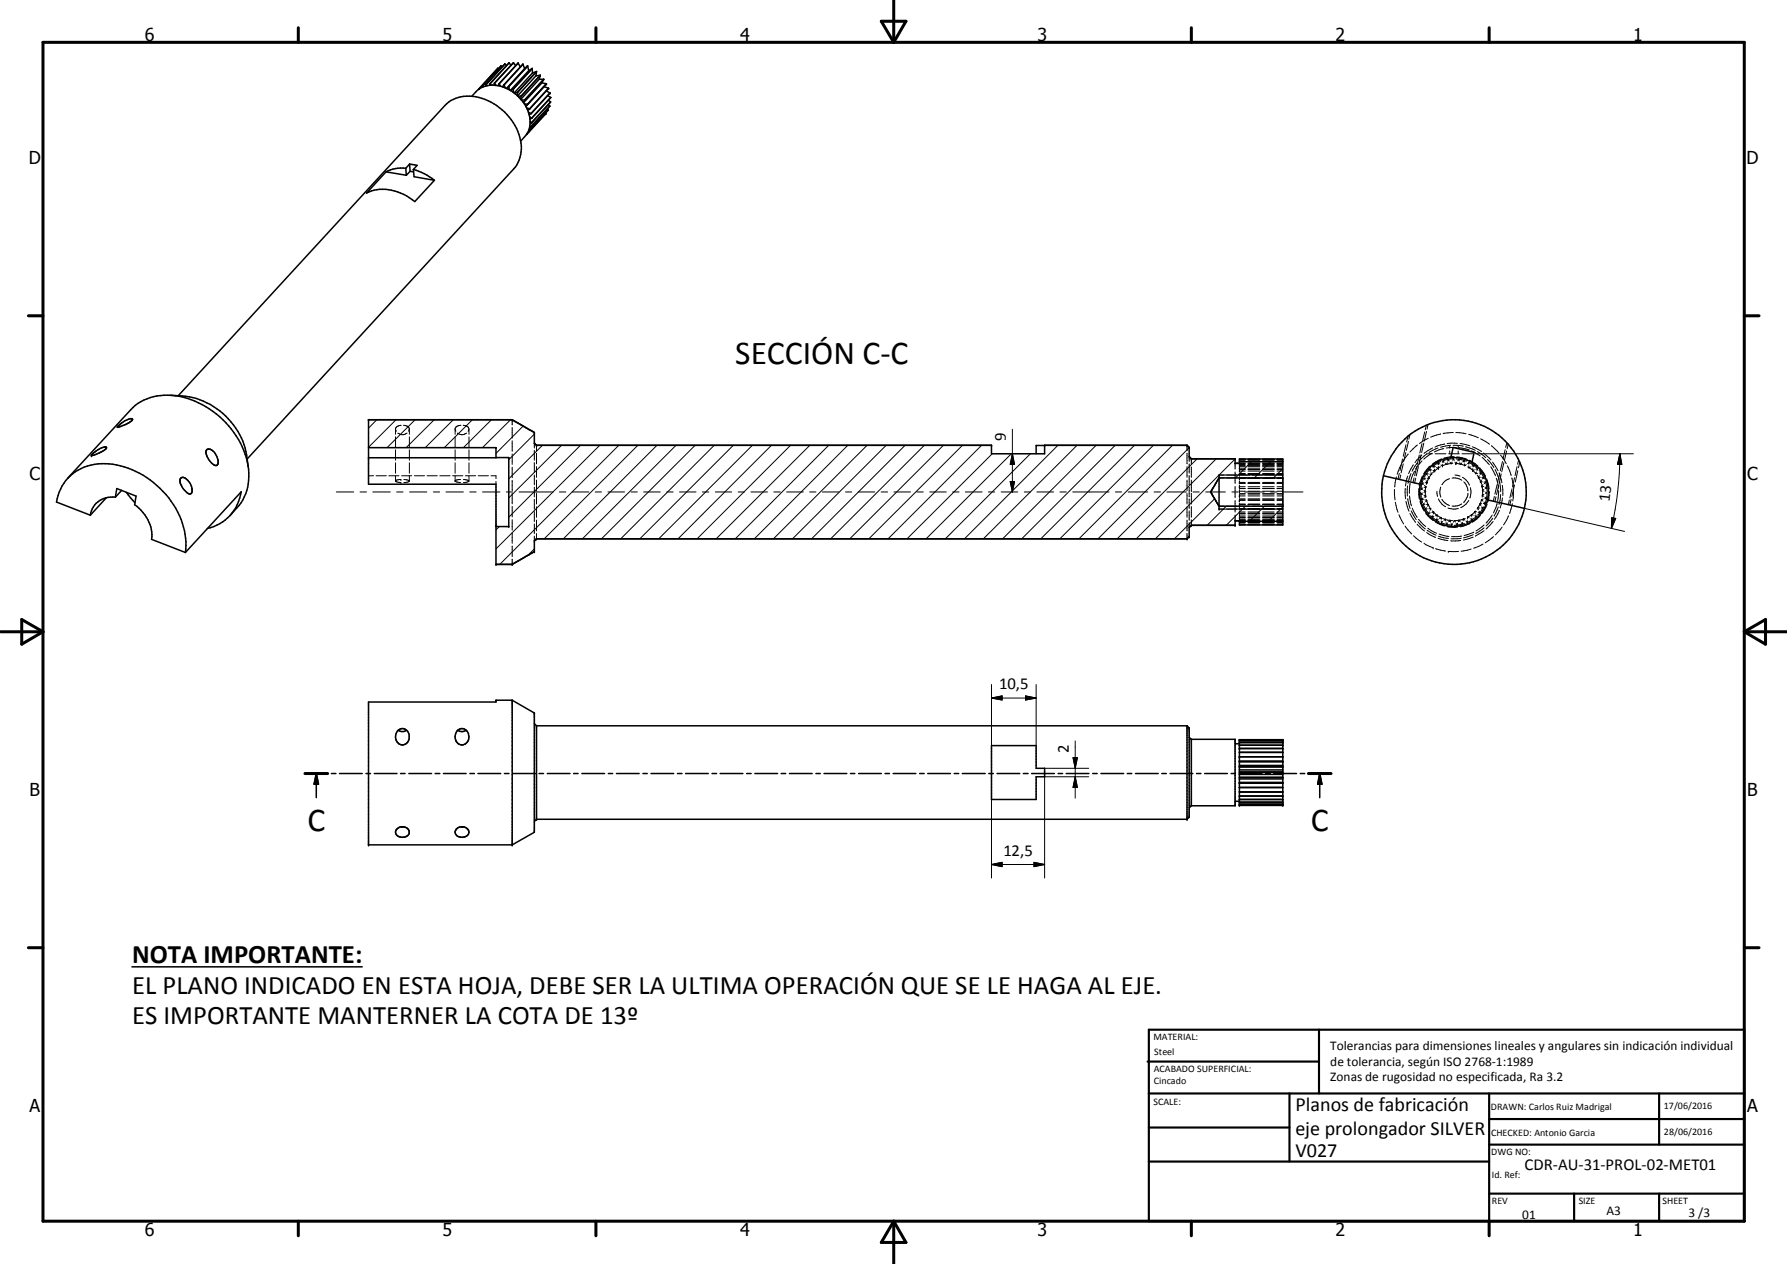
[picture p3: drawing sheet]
<svg xmlns="http://www.w3.org/2000/svg" width="420mm" height="297mm" viewBox="0 0 420 297" stroke-linecap="round" stroke-linejoin="round" font-family="sans-serif">
<g fill="none" stroke="#000" stroke-width=".35">
<path d="M114.2 19.9h.1M114.2 19.9v.3M114.2 19.9l.3 .3M115.2 19.7h.1M115.2 19.7v.4M115.2 19.7l.4 .3M116.2 19.6v.4M116.2 19.6h.1M116.3 19.6l.3 .5M117 16l-4.4 4.9M117 16l.2 .1M117.3 19.7l-.1 .5"/>
<path d="M117.3 19.7h.1M117.4 19.7l.3 .6M118.1 15.7l-.3-.2-4.5 4.9M118.5 19.9l-.4 .5M118.5 19.9h.1M118.5 19.9l.3 .7M118.7 15l-4.5 4.9M118.7 15.1l-4.5 4.8M118.7 15l.4 .4M118.7 15v.1M119.7 14.8l-4.5 4.9M119.7 14.8l.5 .5"/>
<path d="M120.7 14.7l-4.4 4.9M120.7 14.7l-4.5 4.9M120.7 14.7l.5 .7M121.8 14.8l-4.4 4.9M121.8 14.8l-4.5 4.9M121.8 14.8l.5 .9M123 15.1l-4.5 4.8M123 15.1l.3 1M123.3 16.1l-4.2 4.7M124 15.5h.1M124 15.5l-4.4 4.9M124 15.5l-.7 .6"/>
<path d="M124.1 15.5l-4.5 4.9M124.1 15.5l.2 1.1M124.3 16.6l-4.3 4.7M125.1 16.1l-4.4 4.9M125.1 16.1l-4.5 4.9M125.1 16.1l.1 1M125.1 16.1l-.8 .5M125.1 16.1h.1M125.2 17.1l-4.3 4.7M126 17.8l-4.3 4.7M126.1 16.8l-4.4 4.9M126.1 16.8l-.1 1"/>
<path d="M126.1 16.8l-.9 .3M126.1 16.8h.1M126.8 18.6h1M126.8 18.6l-4.3 4.7M127 17.7l-4.4 4.9M127 17.7l-4.4 4.8M127 17.7l-.2 .9M127 17.7l-1 .1M127.4 19.5l1.1 .2M127.4 19.5l-4.3 4.6M127.8 18.7l-4.4 4.8M127.8 18.6l-4.5 4.9"/>
<path d="M127.8 18.7l-.4 .8M127.8 18.6v.1M128.5 19.7l-4.5 4.9M128.5 19.7l-4.5 4.8M128.5 19.7l-.6 .7M95.4 39.5l.1 1.7M95.4 39.5a8 8 0 0 0-4.6 .9M96.3 38.6l1.8 .3-.9 .9M96.3 38.6l.1 1.7M96.3 38.6l-.9 .9M97.2 39.8l.2 1.7 4.7 .9M97.2 39.8l2.5 1 2.4 1.6"/>
<path d="M112.6 20.9v.1M112.6 21h.1M113.3 20.4l.1 .1M113.3 20.4h.2M118.8 20.7l1.2 .6M118.8 20.7a6.2 6.2 0 0 0-7.9 1.9M119.6 20.4l.2 .7M119.6 20.4l-.4 .4M120 21.3l1.7 1.2 .9 1M120.6 21h.1M120.6 21l-.5 .3M120.7 21v.7"/>
<path d="M121.7 21.7h.1M121.7 21.7l-.7 .2M121.7 21.7l-.1 .7M122.6 22.5v.1M122.6 23.5l1.1 1.6 .7 1.8M122.6 22.6l-.2 .6M122.6 22.5l-.8 .1M122.6 23.5h.8M123.3 24.4l.7 .1M123.4 23.5l-.3 .6M123.8 25.4l.7 .2M123.9 31.5h.1"/>
<path d="M124 24.5v.1M124.2 26.4l.7 .3M124.3 30.7h.1M124.3 30.6l.1 .1M124.4 26.9l.1 .6M124.5 27.5a5.7 5.7 0 0 1-2.1 5.7M124.5 25.6l-.4 .4M124.5 25.6h.1M124.5 27.5l.5 .3M124.5 29.8h.3M124.6 29.6l.2 .2M124.6 28.5l.4 .3"/>
<path d="M124.8 29.8h.1M124.9 26.7l-.5 .2M124.9 26.7h.1M125 27.8l-.4 .1M125 27.8h.1M125 28.8l-.4 .1M127.9 20.4l-4.3 4.6 .4-.4M127.9 20.4l1.1 .3M128.3 26.5l-4.4 5M128.4 21.4l.9 .4-4.4 4.9M128.7 25.6l.2 .3M128.8 22.5l.7 .4"/>
<path d="M128.9 25.9l-4.5 4.8M128.9 25.9h.1M128.9 24.6l.4 .3M128.9 23.5l.5 .5M129 20.7l-4.5 4.9M129.3 24.9l-4.5 4.9M129.4 24l-4.4 4.8M129.4 24h.1M129.5 22.9l-4.5 4.9M129.5 22.9h.1M90.8 40.4l-4.6 5a10.5 10.5 0 0 1 11.3 2l4.6-5M90.8 40.4l4.7 .8"/>
<path d="M96.4 40.3l.8 .1M96.4 40.3l-.9 .9M40 92.9l2.9 .1a17.1 17.1 0 0 1 15.1 13.9l.4 2.8M41.9 93l62.7-68.2a8.3 8.3 0 0 1 9.4-1.4 13.2 13.2 0 0 1 8.6 11.7 7.2 7.2 0 0 1-1.8 4.6l-62.7 68.2M120.4 98.6h-33.8v15.2h30v18.8h3.8M120.4 98.6l5.2 3M15.9 112.4l14.8-16.1a12.4 12.4 0 0 1 12.4-3 21 21 0 0 1 15.4 17 11.4 11.4 0 0 1-2.8 9l-1.6 1.9M15.9 112.4a10.8 10.8 0 0 0-2.6 5.6l7.9 3.1M15.9 112.4a12.5 12.5 0 0 1 13.3-2.7 20.5 20.5 0 0 1 14.5 17.6l-.1 2.5M21.8 106.6l2.1-1.4a.9 .9 0 0 1 1.1 0 5.8 5.8 0 0 1-2.5 1.6l-1 .3zM25 117l-3.8 4.1M27.1 116.8l.4-2 4.5 1.8-.3 2a8.9 8.9 0 0 1 3.9 8.1l8 3.1"/>
<path d="M27.1 116.8a5.1 5.1 0 0 0-5.9 4.3M27.6 100.4h.1M27.7 100.2l1.1-.9a2.8 2.8 0 0 1 2.3-.9 .74 .74 0 0 1-.7 .9l-2.3 1-.5 .1zM27.8 100.4h-.1M28.6 115.2l-1.5 1.6M29.7 115.7l2 2.5M42.4 112.5a1.25 1.25 0 0 1 1.9 .5 2.58 2.58 0 0 1 .6 3l-.3 .1a4 4 0 0 1-2.3-3.4zM48.6 105.7a1.79 1.79 0 0 1 2.2 1.3 2.05 2.05 0 0 1 .2 2.3 2.11 2.11 0 0 1-2-1.4l-.5-1.2-.1-.7zM86.6 105.2h30v2.4h-30M116.6 107.5h3v16.2h-3M125.6 101.6v2.5l.5 .5h107v2h12.5v-2h33.5l.5 .6v2.1l.5 .5h10.3v1.1h1v-1h10.2v15.5h-10.2v-1h-1v1h-10.3l-.5 .6v2.1l-.5 .5h-153l-.5 .5v2.5M245.6 104.7h-2v1.9"/>
<path d="M284.8 115.8v.1M286.6 111.6v8M291.4 108.5h10.2M301.6 112.3h-15l-1.3 2.3a1.39 1.39 0 0 0 0 2.1l1.3 2.3h15M325.3 111.8a17 17 0 0 0 12.7 20.4 17 17 0 0 0 20.4-12.7M325.3 111.8a17 17 0 0 1 20.4-12.7 17 17 0 0 1 12.7 20.4M325.3 111.8l8.7 2M334 113.8a8.1 8.1 0 0 0 6 9.7 8.1 8.1 0 0 0 9.7-6M341.1 107.6l.6-2.4 4.9 1.1-.5 2.4M341.1 107.6a8 8 0 0 1 5 1.1M341.1 107.6a8.2 8.2 0 0 0-7.1 6.2M346.1 108.7a8.1 8.1 0 0 1 3.6 8.8"/>
<path d="M349.7 117.5l8.7 2M54.1 121.2a11.2 11.2 0 0 0 2.6-5.6l-13.1 14.2M54.1 121.2a10.5 10.5 0 0 1-5.4 3M125.6 129.6l-5.2 3M291.4 122.5h10.2M93.6 171.6a1.95 1.95 0 0 0-.5 2.1 1.95 1.95 0 0 0 1.7 1.3 1.99 1.99 0 0 0 1-3.2l-.2-.2M93.6 171.6a1.33 1.33 0 0 1 2 0M93.6 171.6l.9 .3 1.1-.3M107.6 171.6l.7-.4a1.26 1.26 0 0 1 1.3 .4M107.6 171.6a1.92 1.92 0 0 0-.5 2.2 1.92 1.92 0 0 0 1.9 1.2 2.01 2.01 0 0 0 .6-3.4M107.6 171.6l.9 .3 1.1-.3M120.4 164.5l5.2 3.1v28l-5.2 2.9"/>
<path d="M120.4 164.5v34M120.4 164.5h-3.8v.5h-30v33.5h33.8M125.6 170.1l.5 .5M126.1 170.6v21.9M126.1 170.6h153M233.1 175.2h10.5v5.4h2v1.9h-2v5.4h-10.5zM279.1 170.6v21.9M279.1 170.6l.5 .5v21l-.5 .4M279.6 173.3l.5 .4M280.1 173.7v15.7M280.1 173.7h10.3v15.7h-10.3M290.4 174.8h1"/>
<path d="M291.4 173.8h10.2v15.5h-10.2zM291.4 173.9h10.2M291.4 174.1h10.2M291.4 174.5h10.2M291.4 175.1h10.2M291.4 175.9h10.2M291.4 176.8h10.2M291.4 177.8h10.2M291.4 179h10.2M291.4 179.9h10.2M291.4 178.9h10.2M71.7 181.8h5.3"/>
<path d="M74.4 181.8l.5 2.5h-1zM74.4 181.8v5.7M77.9 181.8h1.1M79.8 181.8h5.4M86.1 181.8h1M88 181.8h5.3M93.3 194.9l.8-.5 .9-.1a1.23 1.23 0 0 1 1.2 1.3 1.23 1.23 0 0 1-1.4 1.2 1.3 1.3 0 0 1-1.4-.5 1.3 1.3 0 0 1-.1-1.4zM94.2 181.8h1M94.3 194.3h.6M96.1 181.8h5.4M102.3 181.8h1.1M104.3 181.8h5.3"/>
<path d="M107.3 194.9l.8-.5 .9-.1a1.21 1.21 0 0 1 1.2 1.2 1.21 1.21 0 0 1-1.2 1.2 1.34 1.34 0 0 1-1.5-.3 1.34 1.34 0 0 1-.2-1.5zM108.4 194.3h.5M110.5 181.8h1M112.4 181.8h5.3M118.6 181.8h1.1M120.6 181.8h5.3M126.1 192.5l-.5 .5M126.1 192.5h153M126.7 181.8h1.1M128.7 181.8h5.3M134.9 181.8h1M136.8 181.8h5.3"/>
<path d="M143 181.8h1M144.9 181.8h5.4M151.2 181.8h1M153.1 181.8h5.3M159.3 181.8h1M161.2 181.8h5.3M167.4 181.8h1.1M169.3 181.8h5.4M175.5 181.8h1.1M177.5 181.8h5.3M183.7 181.8h1M185.6 181.8h5.4"/>
<path d="M191.8 181.8h1.1M193.7 181.8h5.4M200 181.8h1M201.9 181.8h5.3M208.1 181.8h1M210 181.8h5.3M216.2 181.8h1.1M218.1 181.8h5.4M224.4 181.8h1M226.3 181.8h5.3M232.5 181.8h1M234.4 181.8h5.4"/>
<path d="M240.6 181.8h1.1M242.6 181.8h5.3M248.8 181.8h1M250.7 181.8h5.3M256.9 181.8h1.1M258.9 181.8h5.3M265 181.8h1.1M267 181.8h5.3M273.2 181.8h1M275.1 181.8h5.3M280.1 189.4l-.5 .5M281.3 181.8h1.1"/>
<path d="M283.2 181.8h5.4M289.5 181.8h1M290.4 188.3h1M291.4 181.8h5.3M291.4 187.9h10.2M291.4 180.2h10.2M291.4 181.5h10.2M291.4 181.4h10.2M291.4 182.7h10.2M291.4 183.9h10.2M291.4 185.1h10.2M291.4 185h10.2"/>
<path d="M291.4 186.1h10.2M291.4 187.1h10.2M291.4 188.5h10.2M291.4 189h10.2M291.4 189.2h10.2M291.4 182h10.2M291.4 180.9h10.2M291.4 184.1h10.2M291.4 183h10.2M297.6 181.8h1.1M299.5 181.8h5.3M305.7 181.8h1.1"/>
<path d="M307.6 181.8h5.4M310.3 181.8l.5 2.5h-1zM310.3 181.8v5.7M31 227.2h54.2"/>
</g>
<g fill="#000">
<circle cx="117.8" cy="15.5" r=".18"/>
<circle cx="120.7" cy="14.7" r=".18"/>
<circle cx="121.8" cy="14.8" r=".18"/>
<circle cx="127" cy="17.7" r=".18"/>
<circle cx="128.5" cy="19.7" r=".18"/>
<circle cx="119.6" cy="20.4" r=".18"/>
<circle cx="124.4" cy="30.7" r=".18"/>
<circle cx="125" cy="28.8" r=".18"/>
<circle cx="128.3" cy="26.7" r=".18"/>
<circle cx="129" cy="20.7" r=".18"/>
<circle cx="129.3" cy="21.8" r=".18"/>
<circle cx="86.6" cy="98.6" r=".18"/>
<circle cx="120.4" cy="98.6" r=".18"/>
<circle cx="21.5" cy="107.1" r=".18"/>
<circle cx="125.6" cy="101.6" r=".18"/>
<circle cx="126.1" cy="104.6" r=".18"/>
<circle cx="233.1" cy="104.6" r=".18"/>
<circle cx="245.6" cy="104.6" r=".18"/>
<circle cx="279.1" cy="104.6" r=".18"/>
<circle cx="279.6" cy="105.2" r=".18"/>
<circle cx="280.1" cy="107.8" r=".18"/>
<circle cx="290.4" cy="107.8" r=".18"/>
<circle cx="116.6" cy="132.6" r=".18"/>
<circle cx="120.4" cy="132.6" r=".18"/>
<circle cx="125.6" cy="129.6" r=".18"/>
<circle cx="126.1" cy="126.6" r=".18"/>
<circle cx="279.1" cy="126.6" r=".18"/>
<circle cx="279.6" cy="126.1" r=".18"/>
<circle cx="280.1" cy="123.4" r=".18"/>
<circle cx="290.4" cy="123.4" r=".18"/>
<circle cx="125.6" cy="167.6" r=".18"/>
<circle cx="279.6" cy="171.1" r=".18"/>
<circle cx="291.4" cy="174.5" r=".18"/>
<circle cx="291.4" cy="179" r=".18"/>
<circle cx="291.4" cy="177.8" r=".18"/>
<circle cx="291.4" cy="175.9" r=".18"/>
<circle cx="291.4" cy="175.1" r=".18"/>
<circle cx="291.4" cy="174.1" r=".18"/>
<circle cx="291.4" cy="173.9" r=".18"/>
<circle cx="301.6" cy="173.9" r=".18"/>
<circle cx="301.6" cy="175.1" r=".18"/>
<circle cx="301.6" cy="175.9" r=".18"/>
<circle cx="301.6" cy="179" r=".18"/>
<circle cx="301.6" cy="174.1" r=".18"/>
<circle cx="301.6" cy="174.5" r=".18"/>
<circle cx="301.6" cy="177.8" r=".18"/>
<circle cx="86.6" cy="198.5" r=".18"/>
<circle cx="120.4" cy="198.5" r=".18"/>
<circle cx="126.1" cy="192.5" r=".18"/>
<circle cx="279.1" cy="192.5" r=".18"/>
<circle cx="291.4" cy="180.2" r=".18"/>
<circle cx="291.4" cy="183.9" r=".18"/>
<circle cx="291.4" cy="187.9" r=".18"/>
<circle cx="291.4" cy="188.5" r=".18"/>
<circle cx="291.4" cy="189" r=".18"/>
<circle cx="291.4" cy="189.2" r=".18"/>
<circle cx="291.4" cy="187.1" r=".18"/>
<circle cx="301.6" cy="188.5" r=".18"/>
<circle cx="301.6" cy="180.2" r=".18"/>
<circle cx="301.6" cy="183.9" r=".18"/>
<circle cx="301.6" cy="187.1" r=".18"/>
<circle cx="301.6" cy="187.9" r=".18"/>
<circle cx="301.6" cy="189" r=".18"/>
<circle cx="301.6" cy="189.2" r=".18"/>
</g>
<g fill="none" stroke="#000" stroke-width=".24">
<path d="M88.6 98.6l-2 2M93.1 98.6l-6.5 6.5M94.3 99.9l-.9 .3-.3 .3-.1 1.6M94.3 99.9h.1M94.9 99.9l.4 .1a.9 .9 0 0 1 .8 1.3M97.6 98.6l-6.6 6.6M102.1 98.6l-6.6 6.6M106.6 98.6l-6.6 6.6M108.4 99.9l-.3 .1a1.09 1.09 0 0 0-1.1 .7v1.4M108.9 99.9a1.45 1.45 0 0 1 1.4 1M111.1 98.6l-6.6 6.6M115.6 98.6l-6.6 6.6"/>
<path d="M120 98.6l-6.6 6.6M120.4 98.6v1.3M335.4 99.9l-.3 1.1M335.8 99.7l-.3 1.1M79.1 115.6h4.1M84.7 115.6h1.5M86.6 111.8h1.2M86.6 105.2h1.2M87.7 115.6h4.1M88.4 111.8h2.4M88.4 105.2h2.4M91.4 111.8h2.4"/>
<path d="M91.4 105.2h2.4M93 102.7v2.4M93 105.7v2.5M93 108.8v2.4M93 111.8v1.2M93 100.9l.2 .4M93 113l.2 .2 1.1 .2M93.2 115.6h1.6M93.5 101.8a1.68 1.68 0 0 0 2.2 0M94.3 113.4h.1M94.3 112.7h.1M94.3 112.7l-1.1 .1-.2 .2"/>
<path d="M94.4 111.8h2.4M94.4 105.2h2.4M94.9 112.7a1.21 1.21 0 0 1 1.3 .4l-.3 .2-1 .1M96.3 100.8v1.3M96.3 102.7v2.4M96.3 105.7v2.5M96.3 108.8v2.4M96.3 111.8v1.2M96.3 115.6h4.1M97.4 111.8h2.4M97.4 105.2h2.4M100.4 111.8h2.4"/>
<path d="M100.4 105.2h2.4M101.9 115.6h1.5M103.4 111.8h2.4M103.4 105.2h2.4M104.8 115.6h4.2M106.4 111.8h2.4M106.4 105.2h2.4M107 111.8v1.3l1.3 .3M107 102.7v2.4M107 105.7v2.5M107 108.8v2.4M107 100.9l.2 .4"/>
<path d="M107.6 101.8a1.63 1.63 0 0 0 2.1 0M108.3 112.7l-1.3 .2M109 112.7l1.2 .3-.3 .3-.9 .1M109.4 111.8h2.4M109.4 105.2h2.4M110.3 100.9l-.2 .4M110.3 100.8v1.3M110.3 102.7v2.4M110.3 105.7v2.5M110.3 108.8v2.4M110.3 111.8v1.2M110.4 115.6h1.6"/>
<path d="M112.4 111.8h2.4M112.4 105.2h2.4M113.4 115.6h4.1M115.4 111.8h1.2v.7M115.4 105.2h1.2M116.6 105.2h.1M116.6 107.5h1M116.6 113.2v.6M118.6 107.5h1M119 115.6h1.6M119.6 107.5h.1M120.4 100.5v2.5"/>
<path d="M120.4 103.6v2.4M120.4 106.7v2.4M120.4 109.8v2.4M120.4 112.9v2.4M120.4 116v2.4M120.4 119v2.5M122 115.6h8M123 100.1l-6.4 6.5M125.6 104.1v1.2M125.6 105.8v2.4M125.6 108.7v2.3M125.6 111.6v2.3"/>
<path d="M125.6 114.5v2.3M125.6 117.3v2.4M125.6 102l-6 6M126.1 104.6v1.3M126.1 106.5v2.5M126.1 109.6v2.6M126.1 112.8v2.5M126.1 116v2.4M126.1 119.1v2.5M127.5 104.6l-7.9 7.9M131.5 115.6h1.5M132 104.6l-12.4 12.4"/>
<path d="M134.5 115.6h4M136.5 104.6l-16.9 16.9M139.9 115.6h1.5M141 104.6l-24.4 24.4M142.9 115.6h3.9M145.5 104.6l-28 28M148.4 115.6h1.4M150 104.6l-22 22M151.3 115.6h3.9M154.5 104.6l-22.1 22M156.7 115.6h1.6M159 104.6l-22.1 22"/>
<path d="M159.8 115.6h3.8M163.4 104.6l-22 22M165.1 115.6h1.6M167.9 104.6l-21.9 22M168.2 115.6h3.8M172.4 104.6l-22 22M173.6 115.6h1.4M176.6 115.6h3.9M176.9 104.6l-22 22M181.4 104.6l-22 22M181.9 115.6h1.6M184.9 115.6h4"/>
<path d="M185.9 104.6l-22 22M190.4 115.6h1.4M190.4 104.6l-22 22M193.4 115.6h3.9M194.8 104.6l-21.9 22M198.8 115.6h1.5M199.3 104.6l-21.9 22M201.7 115.6h4M203.9 104.6l-22 22M207.2 115.6h1.5M208.4 104.6l-22.1 22M210.2 115.6h3.9"/>
<path d="M212.8 104.6l-22 22M215.6 115.6h1.5M217.3 104.6l-22 22M218.6 115.6h3.9M221.8 104.6l-22 22M224 115.6h1.5M226.3 104.6l-22 22M227 115.6h3.9M230.8 104.6l-22 22M232.4 115.6h1.5M233.3 106.6l-20 20M235.4 115.6h3.9"/>
<path d="M237.5 113.2h1l-.5 2.4zM237.8 106.6l-20 20M238 106.6l.5 2.5h-1zM238 100.9v14.7M240.8 115.6h1.5M242.3 106.6l-20 20M243.8 115.6h3.9M248.7 104.6l-21.9 22M249.2 115.6h1.5M252.2 115.6h8.6M253.2 104.6l-22 22M257.7 104.6l-22 22"/>
<path d="M262.2 104.6l-22 22M262.2 115.6h1.5M265.2 115.6h4.7M266.7 104.6l-22 22M271.2 104.6l-22 22M271.3 115.6h1.6M274.4 115.6h4.6M275.7 104.6l-22 22M279.1 104.6v1.3M279.1 106.5v2.5M279.1 109.6v2.6M279.1 112.8v2.5"/>
<path d="M279.1 116v2.4M279.1 119.1v2.5M279.6 107.3v1.2M279.6 109v2.2M279.6 111.8v2.2M279.6 114.6v2.2M279.6 117.3v2.2M279.6 105.2l-21.4 21.4M280.1 115.3h.1M280.1 107.8v1.3M280.1 109.7v2.5M280.1 112.8v2.5"/>
<path d="M280.1 116v2.4M280.1 119v2.5M280.5 115.6h1.5M281.5 107.8l-18.8 18.8M283.5 115.6h4.6M285.4 114.3l-.8 1.3 .8 1.4M285.6 117.2l-9.5 9.4M285.8 117.6l.8 1.4h1.2M286 107.8l-18.8 18.8M286.6 119.6h.1M286.6 111.6h.1M286.6 119.6h1.2"/>
<path d="M286.6 111.6h1.2M287.8 112.3h-1.2l-.8 1.4M288.3 119l-4.5 4.4M288.4 119.6h2.4M288.4 112.3h2.4M288.4 119h2.4M288.4 111.6h2.4M289.6 115.6h1.5M290.4 108.9v1.3M290.4 110.9v2.7M290.4 114.3v2.7M290.4 117.6v2.8"/>
<path d="M290.4 107.9l-18.8 18.7M291.4 119.5h.1M291.4 118.6h.1M291.4 117.6h.1M291.4 116.5h.1M291.4 116.6h.1M291.4 115.4h.1M291.4 115.5h.1M291.4 114.4h.1M291.4 114.3h.1M291.4 113.4h.1M291.4 112.3h.1"/>
<path d="M291.4 112.4h.1M291.4 111.4h.1M291.4 110h.1M291.4 109.5h.1M291.4 108.9h.1M291.4 109h.1M291.4 108.9v.4M291.4 109.3v.3M291.4 109.8v.4M291.4 111.2v.6M291.4 112v.7M291.4 113v.7"/>
<path d="M291.4 114v.7M291.4 115.1v.7M291.4 116.2v.7M291.4 117.2v.4M291.4 117.6v.4M291.4 118.3v.6M291.4 119.2v.6M291.4 119.6h8.4M291.4 118.5h1.4M291.4 117.3h1.4M291.4 116h1.4M291.4 116.1h1.4"/>
<path d="M291.4 114.8h1.4M291.4 113.6h1.4M291.4 112.4h1.4M291.4 111.3h1.4M291.4 110.3h1.4M291.4 109.5h1.4M291.4 108.8h1.4M291.4 108.3h1.4M291.4 108h1.4M291.4 107.9h1.4M291.4 109h1.4M291.4 109.2h1.4"/>
<path d="M291.4 110h1.4M291.4 110.7h1.4M291.4 111.5h1.4M291.4 113.4h1.4M291.4 114.4h1.4M291.4 115.4h1.4M291.4 116.5h1.4M291.4 117.6h1.4M291.4 118.6h1.4M291.4 119.5h1.4M291.4 112.3h2.4M291.4 119h2.4"/>
<path d="M291.4 111.6h2.4M292.6 115.6h4.7M292.8 110.4h-1.4v.5M292.8 119l-4.5 4.4M293.4 118.5h2.8M293.4 117.3h2.8M293.4 116h2.8M293.4 116.1h2.8M293.4 114.8h2.8M293.4 113.6h2.8M293.4 112.4h2.8M293.4 111.3h2.8"/>
<path d="M293.4 110.3h2.8M293.4 110.4h2.8M293.4 109.5h2.8M293.4 108.8h2.8M293.4 108.3h2.8M293.4 108h2.8M293.4 107.9h2.8M293.4 109h2.8M293.4 109.2h2.8M293.4 110h2.8M293.4 110.7h2.8M293.4 111.5h2.8"/>
<path d="M293.4 113.4h2.8M293.4 114.4h2.8M293.4 115.4h2.8M293.4 116.5h2.8M293.4 117.6h2.8M293.4 118.6h2.8M293.4 119.5h2.8M294.2 108.5l-3.7 3.8M294.4 112.3h2.4M294.4 119h2.4M294.4 111.6h2.4M296.9 118.5h2.7"/>
<path d="M296.9 117.3h2.7M296.9 116h2.7M296.9 116.1h2.7M296.9 114.8h2.7M296.9 113.6h2.7M296.9 112.4h2.7M296.9 111.3h2.7M296.9 110.3h2.7M296.9 110.4h2.7M296.9 109.5h2.7M296.9 108.8h2.7M296.9 108.3h2.7"/>
<path d="M296.9 108h2.7M296.9 107.9h2.7M296.9 109h2.7M296.9 109.2h2.7M296.9 110h2.7M296.9 110.7h2.7M296.9 111.5h2.7M296.9 113.4h2.7M296.9 114.4h2.7M296.9 115.4h2.7M296.9 116.5h2.7M296.9 117.6h2.7"/>
<path d="M296.9 118.6h2.7M296.9 119.5h2.7M297.3 119l-3.6 3.5M297.4 112.3h2.4M297.4 119h2.4M297.4 111.6h2.4M298.7 108.5l-3.8 3.8M298.7 115.6h1.6M300.3 119.6h1.3M300.3 118.5h1.3M300.3 117.3h1.3M300.3 116h1.3"/>
<path d="M300.3 116.1h1.3M300.3 114.8h1.3M300.3 113.6h1.3M300.3 112.4h1.3M300.3 111.3h1.3M300.3 110.3h1.3M300.3 110.4h1.3M300.3 109.5h1.3M300.3 108.8h1.3M300.3 108.3h1.3M300.3 108h1.3M300.3 107.9h1.3"/>
<path d="M300.3 109h1.3M300.3 109.2h1.3M300.3 110h1.3M300.3 110.7h1.3M300.3 111.5h1.3M300.3 113.4h1.3M300.3 114.4h1.3M300.3 115.4h1.3M300.3 116.5h1.3M300.3 117.6h1.3M300.3 118.6h1.3M300.3 119.5h1.3"/>
<path d="M300.4 112.3h1.2M300.4 119h1.2M300.4 111.6h1.2M301.6 119.1l-3.4 3.4M301.6 110.2l-2.2 2.1M301.7 115.6h4.7M327.9 115l.1 2.5M328.1 118l.6 2.4M328.3 112.1l-.4 2.3M329 111.3l-.3 1.3M329.3 111.6l-.2 1.1M329.4 109.2l-.9 2.3"/>
<path d="M329.8 107.9l-.6 2.7M329.9 109l-.5 2.1M330.4 114.8l.1 2.4M330.5 106.3l-.5 2.2M330.6 117.8l.7 2.3M330.6 104.5l-.7 2.7M331 114.2l-.1 2.4M331 117.2l.5 2.3M331 111.9l-.6 2.3M331 102.5l-.3 1.4M331.1 106.7l-1.4 2M331.2 103.7l-.5 2.1"/>
<path d="M331.4 116.5l.5 2.4M331.5 102.2l-.3 1M331.5 113.6l-.1 2.4M331.8 111.3l-.8 2.3M332.1 119.4l1.1 2.2M332.3 109.2l-1.1 2.1M332.5 112.3l-.3 1.1M332.6 110.7l-.9 2.3M332.9 112.4l-.3 1.1M333.1 109.6l-.5 2.2M333.3 108.8l-1.3 1.9M333.3 104.6l-1.8 1.6"/>
<path d="M333.5 109.6l-.5 2.2M333.6 114.8l.1 2.5M333.7 106.9l-.5 2.2M333.9 117.9l.9 2.2M334 115.7l.5 2.4M334.1 116.1h.1M334.1 116.1l.4 .1M334.1 106.9l-.5 2.2M334.2 114.8h.1M334.2 114.8l.3 .2M334.3 117.3h.1M334.3 106.9l-1.6 1.8"/>
<path d="M334.3 117.3l.4 .1M334.3 108.3l-1.4 1.9M334.3 104.3l-.5 2.1M334.4 113.6h.1M334.4 113.6l.3 .2M334.5 111.9l-.7 1.5-.1 .8M334.5 115.9l-.4 .2M334.5 114.7l-.3 .1M334.6 117.1l-.3 .2M334.6 112.7l-.5 2.4M334.7 118.5h.1M334.7 118.7l.5 1.1 .8 .9"/>
<path d="M334.7 118.5h.4M334.8 113.5l-.4 .1M334.8 104.1l-.5 2.2M334.8 112.4h.1M334.8 112.4h.4M334.8 112.4l.3 .3M334.8 115.2l.3 .2M334.8 116.4l.4 .1M334.9 118.2l-.2 .3M334.9 114.1l.3 .2M335 101.5l-.5 2.2M335 117.5l.4 .1"/>
<path d="M335.2 119.6h.1M335.2 116.5h.1M335.2 116.6h.1M335.2 115.4h.1M335.2 115.4l-.4 .3M335.2 116.6l-.3 .2M335.2 114.3h.1M335.2 114.4h.1M335.2 114.4l-.4 .2M335.2 114.4l-.1 .8 .1 1.6M335.3 114.4h.1M335.3 113l.3 .4"/>
<path d="M335.4 117.4l1 2.2M335.4 118.5l.5 .1M335.4 119.3l-.2 .3M335.4 101.4l-.5 2.2M335.4 111.3h.1M335.4 117.6h.1M335.4 111.3l.2 .4M335.4 106.7h.1M335.4 106.7l-1.7 1.6M335.4 111.3l.4 .1M335.4 117.6l-.2 .3M335.5 113.4l-.4 .1"/>
<path d="M335.5 106.6h1.3M335.6 113.4h.1M335.6 119.6h-.4M335.8 103l-2.1 1.2M335.8 112l.2 .3M335.8 118.6l-.2 .4M336 112.3h.1M336 112.4h-.4M336.2 110.4h.1M336.2 110.4l.1 .3M336.2 110.4h.4M336.3 110.2l-1.4 1.9"/>
<path d="M336.3 109.5l-1.6 1.9M336.4 119.6l-.2 .3M336.4 119.5v.1M336.4 119.5h.1M336.4 119.5h-.5M336.4 111.6l-1 2.2M336.5 111l.1 .5-.4-.1M336.7 106.5l-1.9 1.4M336.8 105.3l-2 1.3M336.9 110.5l.4 .2M337.1 109.5h.1M337.1 109.5l.1 .4"/>
<path d="M337.1 109.5l.4 .1M337.3 110.7h.1M337.3 110.2v.5M337.4 106.6h2.6M337.8 109.9l.3 .1M337.9 115.4l.1 1.3M338.1 105.3l-2.1 1M338.1 108.8h.1M338.1 110h.1M338.1 108.8v.4M338.1 108.8l.4 .2M338.2 110h.1"/>
<path d="M338.2 109.6v.4M338.2 117.3a3.4 3.4 0 0 0 1.7 1.8M338.7 109.7l-1.9 1.5M338.7 102l-2.3 .7M338.7 114.5l-.2 .9 .2 1.4M338.8 109.3l.4 .2M338.8 108.5l-2 1.2M338.9 107.9l-2.1 1.2M339 117.3l.8 .9 1 .6M339.2 109.5h.1M339.2 109.4v.1M339.2 109.1v.3"/>
<path d="M339.3 108.3h.1M339.3 108.3l-.1 .4M339.3 108.3l.2 .3M339.5 105.4l-2.3 .8M339.7 104.4l-2.3 .7M340.3 108.7l-.1 .5-.4-.4M340.4 119.4l1.3 .2 1.2-.1M340.5 108h.1M340.5 108l-.1 .4M340.5 108l.2 .3M340.6 106.6h2.5M340.8 112.5a3.3 3.3 0 0 0-1.8 1.4"/>
<path d="M340.9 104.7v.6M340.9 106v.6M341.1 104.6l-2.4 .5M341.4 112.4h1.2l1.1 .5M341.4 108.6l-.2 .4-.3-.4M341.6 108.2l.1-.3 .2 .3M341.6 108.9l-1.7 .2-.7 .3M341.7 104.6l2.3 .3M341.7 101.6l-2.4 .3M341.8 107.8l-2.4 .4M341.9 107.4h-1l-1.4 .3M342.1 108.6l.2 .3"/>
<path d="M342.1 111.6l1.2 .3M342.2 108.9l2.3 .5M342.3 109h.1M342.3 101.6l2.4 .3M342.4 105.2l-2.3 .1M342.4 107.9l2.4 .5M342.5 107.4l2.4 .5M342.5 108.6l-.2 .3M342.7 104.2l-2.4 .1M342.8 104.7v.6M342.8 106v.6M343 107.9h.1"/>
<path d="M343 107.9l.1 .4M343 107.9l-.2 .3M343.1 105.2h.1M343.1 105.2l2.3 .5M343.2 108.7l.2 .4M343.3 104.2l2.3 .6M343.7 108.8l-.3 .3M343.7 118.4l-1 .5h-1.3M343.7 106.6h2.6M343.9 112.2l.8 .6 .8 1.2M344.2 113.2l.5 .7 .4 1.5M344.2 108.2h.1"/>
<path d="M344.2 108.2v.4M344.2 108.2l-.3 .3M344.3 109l.1 .5M344.4 109.4v.1M344.6 105l2.3 .8M344.8 109.2l-.3 .2M345.1 109.7l.8 .5 1.1 1M345.1 116l-.2 .9-.8 1.1M345.3 102.1l2.3 .8M345.3 108.7h.1M345.3 108.7l2 1.4M345.3 108.7v.4"/>
<path d="M345.3 109.5v.4l.5-.2M345.3 108.7l-.3 .3M345.3 117.6a4.2 4.2 0 0 1-1.8 1.7M345.5 108.2l2 1.3M345.7 114.6l.2 1.2-.3 1.3M345.9 106l2.1 1.1M346.1 105l2.2 1.1M346.2 110.6h.1M346.3 110.5h.1M346.3 110.1l-.1 .5M346.4 109.3h.1M346.4 109.4v.3"/>
<path d="M346.4 109.3l-.3 .2M346.7 110.4l-.4 .1M346.9 106.6h37.1M347 111.3h.1M347.1 110.9l-.1 .4M347.3 111.7l.3 .4M347.4 110.2h.1M347.4 106.1l1.9 1.5M347.4 110.2l-.2 .3M347.4 110.2l-.4 .1M347.4 119.3h.1M347.4 111.3h-.4"/>
<path d="M347.4 119.3l.2 .5M347.5 119.3h.1M347.5 119.3l.4 .1M347.5 119.3l-.2 .3M347.6 112.2h.1M347.6 112.2h.5M347.6 112.1h.1M347.6 112.1l.8 1.7M347.8 110.5l1.2 2.1M347.8 111.8l-.2 .3M347.9 110h.1M347.9 118.4h.1"/>
<path d="M347.9 110l1.4 2M348 118.4l.2 .4M348 118.4h.1M348.1 113.2h.1M348.1 103.1l2.1 1.3M348.1 113.2h.4M348.2 111.1h.1M348.2 111.2l-.2 .3M348.2 111.1l-.4 .1M348.3 119.4h.3M348.3 117.4h.1M348.3 112.8l-.2 .4"/>
<path d="M348.4 114.2h.1M348.4 118.4h-.4M348.4 119.1l.2 .3M348.4 112.2h.4M348.4 114.2l.4 .1M348.4 114.1v.1M348.5 107.5l1.7 1.7M348.5 116.3h.1M348.5 114.5l.1 1.9M348.5 114.4v.1M348.5 116.3l.1 .1M348.6 116.3h.1"/>
<path d="M348.6 115.3l.3 .2M348.6 116.4l.3 .2M348.6 116.4l-.1 .4M348.6 119.4h.1M348.6 117.7l-.3-.3-.8 1.9M348.7 113.9l-.3 .2M348.7 117.3l-.4 .1M348.8 106.5l1.8 1.6M348.8 112.2h.1M348.8 119.1l-1.4 2M348.8 112.2l-.2 .3M348.9 113.3h.4l-.3 .4"/>
<path d="M348.9 115l-.3 .3M348.9 116.2l-.3 .1M348.9 118l.3 .3M349.2 118.3h.1M349.2 114.5l.3 .1M349.2 116.8l.3 .3M349.2 118.3h-.4M349.2 113.2l.5 2.4M349.3 115.7l.3 .1M349.5 117.1h.1M349.5 117.1l-.4 .1M349.5 114.6h.1"/>
<path d="M349.5 112.5l.6 2.4M349.5 114.6l-.3 .2M349.6 115.8h.1M349.6 115.8l-.3 .2M349.6 116.2l-.5 2.3M349.7 118.5l-1.3 2.1M349.7 108l1.5 1.9M350.2 115.5l-.4 2.4M350.5 109.7l1.1 2.1M350.7 104.8l1.7 1.7M350.9 108.6l1.3 2M351.4 116.7l-.3 1.1"/>
<path d="M351.5 110.4l1 2.2M351.7 116.8l-.2 1.1M351.8 112.4l.5 2.3M352 118.3l-.9 2.2M352 113.9l-.5 2.2M352.3 119.1l-1 2.2M352.3 115.3l-.2 2.4M352.4 114.1l-.5 2.1M352.5 111.1l.6 2.4M352.5 119.9l-1.1 2.1M352.6 113.2l.2 2.4M352.6 111.2l-.5 2.2"/>
<path d="M352.8 106.9l1.3 2.1M352.8 116.2l-.3 2.3M353 111.4l-.5 2.1M353.2 114l.1 2.5M353.3 117l-.6 2.4M353.3 108.5l-.5 2.1M353.6 108.7l-.5 2.2M353.9 105.7l-.5 2.2M354.2 106l-.5 2.2M354.3 104.1l-.3 1.1M354.4 109.5l.9 2.3M354.6 104.4l-.2 1.1"/>
<path d="M354.9 117.5l-.2 1.1M355.3 117.3l-.3 1.4M355.5 112.3l.3 2.4M355.5 114.9l-.5 2.1M355.6 118.4l-.7 2.2M355.8 115.3l-.1 2.4M356.1 112.3l-.5 2.1M356.1 114l-.6 2.7M356.7 109.6l-.5 2.2M356.9 110.6l-.6 2.7M357.1 108.1l-.3 1M357.3 108.6l-.3 1.3"/>
<path d="M358.4 119.5l23.6 5.4M380.9 106.6l.4 2.5h-1zM380.9 106.6a79.8 79.8 0 0 1-2 17.6M116.6 123.7h1M117.4 123.7l-.8 .8M118.6 123.7h1M119.6 123.7h.1M120.4 122.1v2.5M120.4 125.2v2.5M120.4 128.3v2.5M120.4 131.4v1.2M125.6 120.2v2.4"/>
<path d="M125.6 123.1v2.3M125.6 126v1.1M125.6 129l-1.5 1.5M126.1 122.2v2.6M126.1 125.4v1.2M279.1 122.2v2.6M279.1 125.4v1.2M279.6 120.1v2.2M279.6 122.8v1.2M280.1 122.2v1.2M290.4 121v1.4M291.4 121.7h.1"/>
<path d="M291.4 120.4h.1M291.4 122.3h.1M291.4 120.1v.5h1.4M291.4 120.8v.5M291.4 121.4v.4M291.4 121.9v.5M291.4 122.3h1.4M291.4 122.8h1.4M291.4 122.2h1.4M291.4 121.5h1.4M291.4 120.6h1.4M291.4 123.4h1.4"/>
<path d="M291.4 123.2h1.4M291.4 120.3h1.4M291.4 121h1.4M291.4 122h1.4M293.4 122.3h2.8M293.4 122.8h2.8M293.4 122.2h2.8M293.4 121.5h2.8M293.4 120.6h2.8M293.4 123.4h2.8M293.4 123.2h2.8M293.4 120.3h2.8"/>
<path d="M293.4 121h2.8M293.4 122h2.8M296.9 122.3h2.7M296.9 122.8h2.7M296.9 122.2h2.7M296.9 121.5h2.7M296.9 120.6h2.7M296.9 123.4h2.7M296.9 123.2h2.7M296.9 120.3h2.7M296.9 121h2.7M296.9 122h2.7"/>
<path d="M300.3 122.3h1.3M300.3 122.8h1.3M300.3 122.2h1.3M300.3 121.5h1.3M300.3 120.6h1.3M300.3 123.4h1.3M300.3 123.2h1.3M300.3 120.3h1.3M300.3 121h1.3M300.3 122h1.3M328.9 120.9l1.1 2.2M330 123.1h.1"/>
<path d="M330.4 123.6l1.5 1.9M331.5 120.6l1.3 2.1M331.8 120.1l1.2 2M332.3 125.9l2 1.5M333.2 123.2l1.7 1.6M333.4 122.6l1.7 1.7M333.5 122l1.7 1.7M334.8 127.7l2.2 1M335.2 120.6l1.1 1.2 .7 .5M335.4 125.1l2.2 1.2M335.6 124.6l2 1.2M335.7 124.1l2.1 1.2"/>
<path d="M335.9 120.6h.1M336.1 120.3l-.2 .3M336.3 120.5l-.4 .1M336.4 121.2l2 1.4M336.8 120.1l.7 .7 1.2 .8M336.8 121.5h.1M336.9 121.2l-.1 .3M337 128.7h.1M337 120.3l-.3 .1M337.1 120.4h.1M337.1 120.3h.1M337.1 120.4l-.1 .4"/>
<path d="M337.1 121.4l-.3 .1M337.1 120.3v.1M337.5 122.7l2.2 .9M337.5 121.2l.4-.2v.5M337.5 128.9l2.4 .6M337.9 121.8l-.1 .4 .3-.2M338.1 126.5l2.3 .5M338.2 126l2.4 .5M338.4 125.5l2.3 .6M338.8 121.6h.1M338.8 121.6l-.4 .2M338.8 121.6l.1 .4"/>
<path d="M338.9 121.7h.1M338.9 122.4v.4M338.9 122.8h.1M338.9 122.9l2.4 .5M339.2 121.8l1.7 .5M339.2 122.6l-.3 .2M339.5 122.3l.3-.3 .1 .4M340 122.8l.1 .4M340.1 123.2h.1M340.3 123.8l2.4 .1M340.3 122.9l-.2 .3M340.5 129.6h.1"/>
<path d="M340.5 129.6h2.4M340.8 122.3h.1M340.8 122.3l-.2 .3M340.9 122.3h.1M340.9 122.3l.2 .4M340.9 122.3h.6M341.2 123l.1 .4M341.3 123.4h.1M341.5 123.1l-.2 .3M341.9 122.3l-.2 .4M342 122.3l.2 .4M342 122.3h.1"/>
<path d="M342.4 123l.2 .4M342.6 123.4h.1M342.7 123l-.1 .4M343 122.3l-.2 .3M343 122.2h.1M343.1 122.3h.1M343.1 122.3l.2 .3M343.4 127l-2.3 .1M343.6 126.5l-2.4 .1M343.6 122.9l.2 .2M343.7 126l-2.4 .1M343.8 123.1h.1"/>
<path d="M343.9 122.8l-.1 .3M344.1 122l-.1 .4M344.1 121.9v.1M344.1 122h.1M344.1 122l.3 .2M344.3 123l-2.4 .4M344.5 121.8l-1 .4-1.4 .1M344.7 122.5l.3 .2M345 122.7h.1M345 122.3v.4M345.4 121.7l-.4-.2v.5M345.6 123l-2.2 .8"/>
<path d="M345.8 121.9l.3 .2M345.9 129l-2.4 .5M346 120.9l.4 .2M346 121v.4M346 120.9v.1M346.1 121.8v.3M346.1 122.1h.1M346.4 126.2l-2.3 .7M346.4 125.6l-2.2 .8M346.5 125.1l-2.3 .8M346.7 120.2h.1M346.7 120.3h.1"/>
<path d="M346.7 120.2l.5 .1M346.7 121.2l.4 .2M346.7 120.3l.2 .3M346.9 120.1l-.6 .7-1.3 .8M347 121.5l-2.1 1.3M347 121l.1 .3M347.1 121.3h.1M347.5 120.4h.4M347.8 120.1l.1 .3M347.9 120.4h.1M348.1 121.2l-1.9 1.5M348.7 127.8l-2.2 1"/>
<path d="M348.9 124l-1.9 1.3M348.9 124.7l-2 1.3M348.9 123.4l-1.9 1.4M350.8 121l-1.4 1.9M351 121.8l-1.6 1.8M351.1 122.6l-1.7 1.7M351.1 126.1l-1.9 1.5M353.2 123.9l-1.6 1.8M354.7 121.2l-1.2 2.2M378.9 121.7l1 .1-1 2.4zM233.1 164l2.5-.5v1zM233.1 164h10.5"/>
<path d="M233.1 160.9v14.3M241.1 163.5l2.5 .5-2.5 .5zM243.6 160.9v14.3M252.3 178.1h1l-.5 2.5zM252.8 174.1v13.5M233.1 187.9v18.4M245.6 180.6h10.4M252.8 182.5l.5 2.5h-1zM256 182.5h-10.4v23.8M233.1 203.2l2.5-.6v1.1zM233.1 203.2h12.5M243.1 202.6l2.5 .6-2.5 .5z"/>
</g>
<path d="M286.6 111.6h15M286.6 119.6h15" fill="none" stroke="#000" stroke-width=".25"/>
<g fill="none" stroke="#000" stroke-width=".71">
<path d="M10.1 9.9h400v277.1h-400zM70.1 6.5v3.4M140.1 6.5v3.4M207.2 5h5.8l-2.9 4.9zM210.1 0v9.9M280.1 6.5v3.4M350.1 6.5v3.4M6.7 74.2h3.4M410.1 74.2h3.5M.1 148.5h10M5.1 145.6l5 2.9-5 2.9zM410.1 148.5h10"/>
<path d="M410.1 148.5l5-2.9v5.8zM71.7 181.8h5.3M307.6 181.8h5.4M6.7 222.7h3.4M410.1 222.7h3.5M70.1 287v3.4M140.1 287v3.4M210.1 287v10M210.1 287l2.9 5h-5.8zM280.1 287v3.4M350.1 287v3.4"/>
</g>
<g fill="none" stroke="#000" stroke-width=".51">
<path d="M269.8 249.5h40.3M270.1 242h140v45h-140zM270.1 257h140M303.2 257v16M310.1 242v15M350.1 257v30M390.1 257v12M270.1 265h33.1M270.1 273h80M350.1 269h60M350.1 263h60M350.1 280.5h60"/>
<path d="M370.1 280.5v6.5M390.1 280.5v6.5"/>
</g>
<path d="M237.5 113.2h1l-.5 2.4zM238 106.6l.5 2.5h-1zM380.9 106.6l.4 2.5h-1zM378.9 121.7l1 .1-1 2.4zM233.1 164l2.5-.5v1zM241.1 163.5l2.5 .5-2.5 .5zM252.3 178.1h1l-.5 2.5zM74.4 181.8l.5 2.5h-1zM252.8 182.5l.5 2.5h-1zM310.3 181.8l.5 2.5h-1zM233.1 203.2l2.5-.6v1.1zM243.1 202.6l2.5 .6-2.5 .5z" fill="#000"/>
<g font-size="7.9">
<text x="172.9" y="85.6">SECCIÓN C-C</text>
<text x="72.3" y="195.3">C</text>
<text x="308.2" y="195.3">C</text>
</g>
<g font-size="6.3">
<text x="31.1" y="226.3">NOTA IMPORTANTE:</text>
<text x="31.1" y="233.6">EL PLANO INDICADO EN ESTA HOJA, DEBE SER LA ULTIMA OPERACIÓN QUE SE LE HAGA AL EJE.</text>
<text x="31.1" y="240.7">ES IMPORTANTE MANTERNER LA COTA DE 13º</text>
</g>
<g font-size="4.7">
<text x="304.6" y="261.2">Planos de fabricación</text>
<text x="304.6" y="266.6">eje prolongador SILVER</text>
<text x="304.6" y="272">V027</text>
</g>
<g font-size="4.2">
<text x="34" y="9.6">6</text>
<text x="104" y="9.6">5</text>
<text x="174" y="9.6">4</text>
<text x="244" y="9.6">3</text>
<text x="314" y="9.6">2</text>
<text x="384" y="9.6">1</text>
<text x="6.8" y="38.7">D</text>
<text x="410.6" y="38.7">D</text>
<text x="7" y="112.9">C</text>
<text x="410.8" y="112.9">C</text>
<text x="7" y="187.1">B</text>
<text x="410.8" y="187.1">B</text>
<text x="7" y="261.4">A</text>
<text x="410.8" y="261.4">A</text>
<text x="34" y="290.4">6</text>
<text x="104" y="290.4">5</text>
<text x="174" y="290.4">4</text>
<text x="244" y="290.4">3</text>
<text x="314" y="290.4">2</text>
<text x="384" y="290.4">1</text>
</g>
<g font-size="3.9">
<text x="236.5" y="103.7" transform="rotate(-90 236.5 103.7)">9</text>
<text x="378.4" y="117.9" transform="rotate(-83 378.4 117.9)">13°</text>
<text x="234.9" y="162">10,5</text>
<text x="251.3" y="176.9" transform="rotate(-90 251.3 176.9)">2</text>
<text x="235.9" y="201.1">12,5</text>
<text x="358.5" y="275">CDR-AU-31-PROL-02-MET01</text>
</g>
<g font-size="3.1">
<text x="312.7" y="246.8">Tolerancias para dimensiones lineales y angulares sin indicación individual</text>
<text x="312.7" y="250.4">de tolerancia, según ISO 2768-1:1989</text>
<text x="312.7" y="254">Zonas de rugosidad no especificada, Ra 3.2</text>
<text x="357.9" y="286.4">01</text>
<text x="377.7" y="285.6">A3</text>
<text x="397" y="285.9">3 /3</text>
</g>
<g font-size="2.4">
<text x="271.2" y="244.4">MATERIAL:</text>
<text x="271.3" y="252">ACABADO SUPERFICIAL:</text>
<text x="271.4" y="247.9">Steel</text>
<text x="271.3" y="254.6">Cincado</text>
<text x="271.2" y="259.7">SCALE:</text>
<text x="350.6" y="260.8">DRAWN: Carlos Ruiz Madrigal</text>
<text x="391.2" y="260.6">17/06/2016</text>
<text x="350.6" y="267">CHECKED: Antonio Garcia</text>
<text x="391.2" y="266.7">28/06/2016</text>
<text x="350.6" y="271.4">DWG NO:</text>
<text x="350.8" y="276.9">Id. Ref:</text>
<text x="350.8" y="282.8">REV</text>
<text x="371.2" y="282.9">SIZE</text>
<text x="390.9" y="282.9">SHEET</text>
</g>
</svg>
